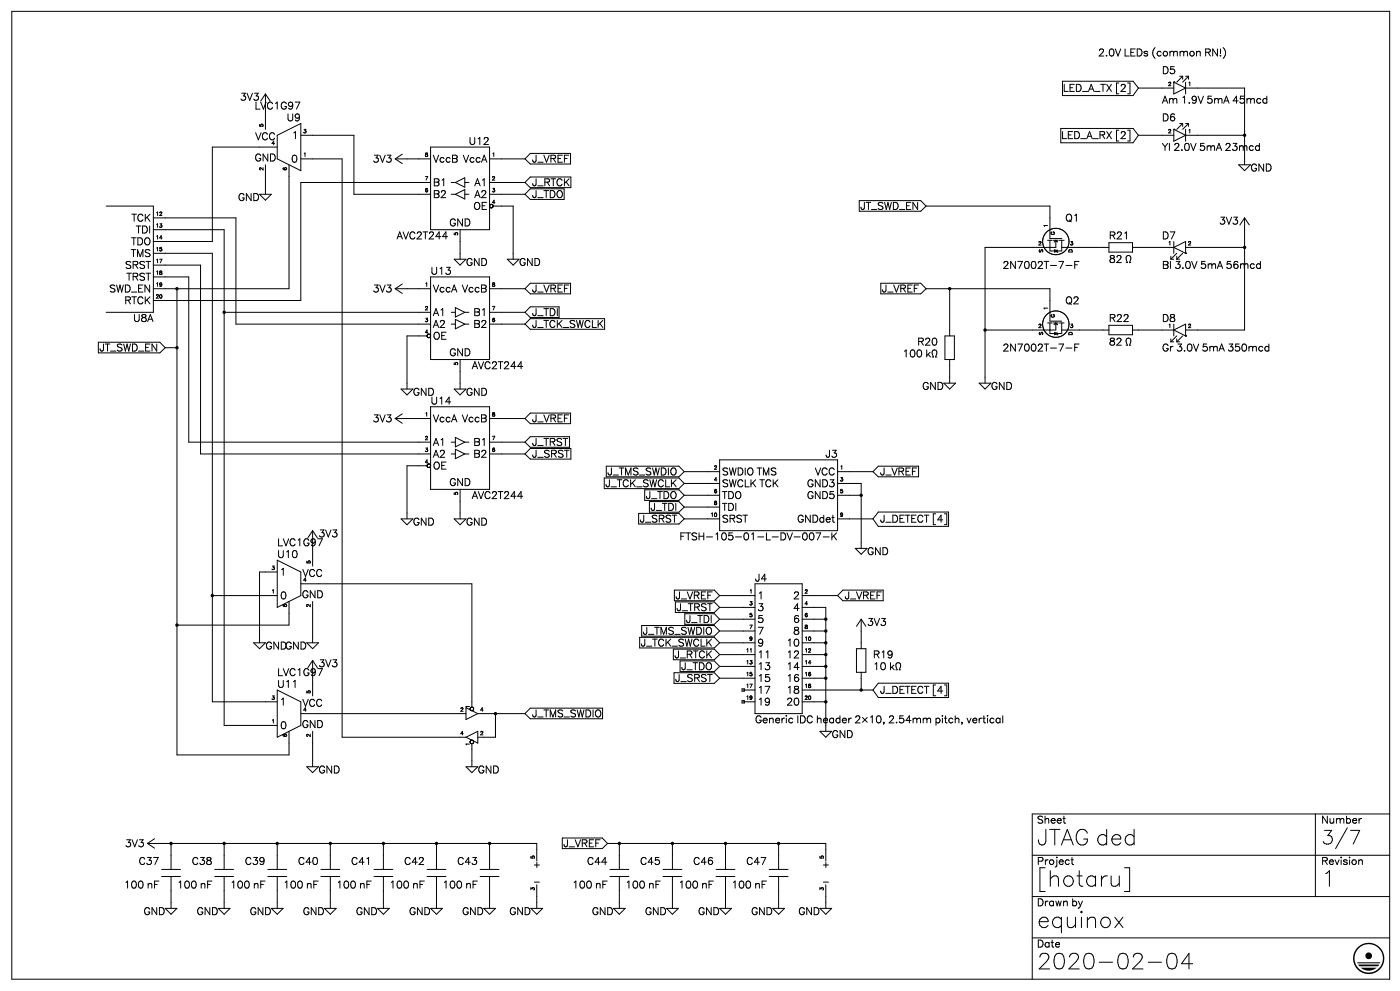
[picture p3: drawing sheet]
<svg xmlns="http://www.w3.org/2000/svg" width="297mm" height="210mm" viewBox="0 0 297 210" stroke-linecap="round" stroke-linejoin="round" font-family="sans-serif">
<g fill="none" stroke="#000" stroke-width=".21">
<path d="M2.5 2.4h292v205h-292zM56.3 19.9v7.5M56.3 19.9l-1.1 1.5M56.3 19.9l.9 1.5M225.2 17.2h14.9l1.1 1.5M241.2 18.7h7.5M241.2 18.7l-1.1 1.5h-14.9M248.7 17.4h.1M248.7 17.4v2.5l2.6-1.2M248.7 17.4l2.6 1.3M250 16.2h.6M250.6 16.2v.6"/>
<path d="M250.6 16.2l-1.2 1.2M251.3 17.4v2.5M251.3 16.2h.6M251.3 18.7h12.5v16.2M251.9 16.2v.6M251.9 16.2l-1.3 1.2M56.3 34.9v6.3M58.7 28.7l5.1-2.5v10l-5.1-2.5zM58.7 31.2h-13.7v20h-12.5M61.2 34.9v26.3h-28.7M63.8 28.7h11.2v12.5h16.2M63.8 33.7h8.7v122.5h26.2"/>
<path d="M83.8 33.7h7.4M83.8 33.7l1.5 1M85.3 32.7l-1.5 1M91.2 38.7h-27.4v25h-31.3M91.2 31.2h12.5v17.5h-12.5zM95.6 38.7h.9M96.5 38.7l2-1v2zM98.5 38.7h.9M103.7 38.7h7.5M103.7 33.7h7.5M111.2 33.7l1.2 1h8.5M111.2 38.7l1.2 1h8.6"/>
<path d="M119.6 40h-7.2l-1.2 1.2M120.9 32.5h-8.5l-1.2 1.2M121 37.5h-8.6l-1.2 1.2M224.8 27.2h15.3l1.1 1.5M241.2 28.7h7.5M241.2 28.7l-1.1 1.5h-15.3M248.7 27.4h.1M248.7 27.4v2.5l2.6-1.2M248.7 27.4l2.6 1.3M250 26.2h.6M250.6 26.2l-1.2 1.2M250.6 26.2v.6"/>
<path d="M251.3 26.2h.6M251.3 27.4v2.5M251.3 28.7h12.5M251.9 26.2l-1.3 1.2M251.9 26.2v.6M262.5 34.9h2.5l-1.2 1.3zM22.5 43.7h10v22.5h-10M32.5 53.7h12.5v95h13.7M32.5 48.7h15v105h11.2M32.5 56.2h10v40h48.7M32.5 58.7h7.5v35h51.2M32.5 46.2h17.5v22.5h41.2"/>
<path d="M55 41.2h2.5l-1.2 1.2zM91.2 58.7h12.5v17.5h-12.5zM95.6 41.2h.9M96.3 54.9h2.4l-1.2 1.3zM96.5 41.2l2-1v2zM97.5 48.7v6.2M98.5 41.2h.9M103.7 41.2h7.5M103.8 43.8l.2 .2M104 44h.1M104.1 44h.1M104.2 44h-.1"/>
<path d="M104.2 44h.1M104.3 44h-.1M104.3 44h.1M104.4 43.9l-.1 .1M104.4 43.9h.1M104.5 43.8l-.1 .1M104.5 43.7h4.3v11.2M107.5 54.9h2.5l-1.2 1.3zM111.2 41.2l1.2 1h7.2M120.9 60h-8.5l-1.2 1.2M182.1 42.5h13l1.1 1.2M186.7 60h8.4l1.1 1.2"/>
<path d="M196.2 43.7h26.3v6.8h2.5M196.2 43.7l-1.1 1h-13M213.4 56.2l-.7 .7h1M213.5 55.4h-.5l-.2 .3M222 50.9h1M222 48.9a2.8 2.8 0 0 0-.2 4.2 2.8 2.8 0 0 0 4.1-.2M222.1 48.9a2.8 2.8 0 0 1 4.2 1M222.5 50.9v2.3h2.5v-2.3M223.3 50.9h.9M223.5 52.9l.5 .3-.5 .2zM223.8 51.2h.1M223.8 50.9v1.5h-15.1v28.8"/>
<path d="M223.8 50.9l-.4 .4M223.8 50.9l.3 .4M224 53.4h.1M224 52.9v.5M224.5 50.9h1M225 52.4h10M226.1 52.7l-.1 .1M226.2 49.9l.3 1.2M235 51.4h5v2h-5zM238.6 55.6h.3a1.15 1.15 0 0 1 0-1.4l.3-.1a.62 .62 0 0 1 .4 1l-.2 .5h.2M240 52.4h8.7M248.7 52.4l2.6-1.2v2.5"/>
<path d="M248.7 51.2v2.5M248.7 52.4l2.6 1.3M249.4 53.7l-1.3 1.2v-.6M250.6 53.7l-1.2 1.2v-.6M251.3 53.7h.1M251.3 52.4h12.5M263.8 46.2v23.7h-12.5M263.8 46.2l-1.1 1.5M263.8 46.2l.9 1.5M20.8 72.5h13.1l1.1 1.2M35 73.7h2.5M35 73.7l-1.1 1h-13.1"/>
<path d="M37.5 61.2v98.7h23.7v-5M47.5 66.2h43.7M83.8 61.2h7.4M83.8 61.2l1.5 1M85.3 60.2l-1.5 1M90.5 71.2h-4.3v11.2M90.5 71.3l.1 .1M90.6 71.4h.1M90.6 71.4l.1 .1M90.7 71.5h.1M90.8 71.5h.1M90.9 71.5h.1"/>
<path d="M91 71.5h-.1M95.6 68.7h.9M95.6 66.2h.9M96.5 65.2l2 1-2 1zM96.5 67.7l2 1-2 1zM97.5 76.2v6.2M98.5 68.7h.9M98.5 66.2h.9M103.7 68.7h7.5M103.7 66.2h7.5M103.7 61.2h7.5M111.2 61.2l1.2 1h8.5"/>
<path d="M111.2 66.2l1.2 1h6.1M111.2 68.7l1.2 1h15.7M118.5 65h-6.1l-1.2 1.2M128.1 67.5h-15.7l-1.2 1.2M196.2 61.2h26.3v6.8h2.5M196.2 61.2l-1.1 1h-8.4M196.7 75l.5 .6M197.1 74.6l-.7 .7M197.7 74.2a1 1 0 0 0 .1 1.4h-.3M198.3 74.2a1 1 0 0 1 0 1.4h.2M200.3 71.2h1.9v5h-1.9zM201.2 61.2v10"/>
<path d="M201.2 76.2v5M213.4 73.7l-.7 .7h1M213.5 72.9h-.5l-.2 .3M222 68.4h1M222.5 68.4v2.3h2.5v-2.3M223.3 68.4h.9M223.5 70.4l.5 .3-.5 .2zM223.8 68.7h.1M223.8 68.4v1.5h-15.1M223.8 68.4l-.4 .4M223.8 68.4l.3 .4M224 70.9h.1"/>
<path d="M224 70.4v.5M224.5 68.4h1M225 69.9h10M226.2 69.9v.1M226.2 67.4l.3 .9M226.3 67.4a2.8 2.8 0 0 0-4.2-1 2.8 2.8 0 0 0-.4 4.2 2.8 2.8 0 0 0 4.2-.2M235 68.9h5v2h-5zM238.6 73.1h.3a1.15 1.15 0 0 1 0-1.4l.3-.1a.62 .62 0 0 1 .4 1l-.2 .5h.2M240 69.9h8.7M248.7 69.9l2.6-1.2v2.5M248.7 68.7v2.5M248.7 69.9l2.6 1.3"/>
<path d="M249.4 71.2l-1.3 1.2v-.6M250.6 71.2l-1.2 1.2v-.6M251.3 71.2h.1M83.8 88.7h7.4M83.8 88.7l1.5 1M85 82.4h2.5l-1.3 1.3zM85.3 87.7l-1.5 1M90.5 98.7h-4.3v11.2M90.6 98.9h.1M90.6 98.9l.1 .1M90.7 99h.1M90.8 99h.1"/>
<path d="M90.9 99h.1M91 99h-.1M91.2 86.2h12.5v17.5h-12.5zM95.6 96.2h.9M95.6 93.7h.9M96.3 82.4h2.4l-1.2 1.3zM96.5 92.7l2 1-2 1zM96.5 95.2l2 1-2 1zM98.5 96.2h.9M98.5 93.7h.9M103.7 96.2h7.5M103.7 93.7h7.5"/>
<path d="M103.7 88.7h7.5M111.2 96.2l1.2 1h8.6M111.2 88.7l1.2 1h8.5M111.2 93.7l1.2 1h8.3M120.7 92.5h-8.3l-1.2 1.2M120.9 87.5h-8.5l-1.2 1.2M121 95h-8.6l-1.2 1.2M128.5 98.7h15.4l1.1 1.2M145 99.9h7.5M145 99.9l-1.1 1.1h-15.4M152.5 97.4h25v15h-25zM177.5 99.9h7.5"/>
<path d="M185 99.9l1.1 1.1h8.6M194.7 98.7h-8.6l-1.1 1.2M200 81.2h2.5l-1.3 1.2zM207.5 81.2h2.5l-1.3 1.2zM58.7 118.7l5.1 2.5v5l-5.1 2.5zM66.2 112.4v7.5M66.2 112.4l-.9 1.5M66.2 112.4l1.1 1.5M85 109.9h2.5l-1.3 1.3zM96.3 109.9h2.4l-1.2 1.3zM97.5 103.7v6.2M128.1 101.2h15.8l1.1 1.2"/>
<path d="M135.3 108.7h8.6l1.1 1.2M136.6 103.7h7.3l1.1 1.2M137.6 106.2h6.3l1.1 1.2M144.3 113.6h.6M145 104.9h7.5M145 109.9h7.5M145 107.4h7.5M145 102.4h7.5M145 104.9l-1.1 1.1h-7.3M145 109.9l-1.1 1.1h-8.6M145 107.4l-1.1 1.1h-6.3M145 102.4l-1.1 1.1h-15.8"/>
<path d="M145.2 112.9h-.9v1.5M145.4 112.9h1M145.9 112.9v1.5M147.6 113.1l-.3-.2-.7 .2 .2 .3 .8 .4v.4l-.3 .2-.7-.2M148.1 113.6h1M148.1 112.9v1.5M177.5 104.9h5M177.5 109.9h7.5M177.5 102.4h5v13.8M181.3 116.2h2.4l-1.2 1.2zM185 109.9l1.1 1.6h14.9M201 108.5h-14.9l-1.1 1.4"/>
<path d="M45 126.2h13.7M53.7 136.2h2.6l-1.3 1.2zM58.7 121.2h-3.7v15M61.2 127.4v5h-23.7M63.8 123.7h36.2v26.1M65 136.2h2.5l-1.3 1.2zM66.2 127.4v8.8M66.2 139.9v7.5M66.2 139.9l-.9 1.5M66.2 139.9l1.1 1.5M135.6 135h15.8l1.1 1.2M136 132.5h15.4l1.1 1.2"/>
<path d="M142.7 137.5h8.7l1.1 1.2M142.9 125h8.5l1.1 1.2M143.1 127.5h8.3l1.1 1.2M144.1 140h7.3l1.1 1.2M145.1 130h6.3l1.1 1.2M152.5 136.2h7.5M152.5 133.7h7.5M152.5 126.2h7.5M152.5 128.7h7.5M152.5 138.7h7.5M152.5 131.2h7.5M152.5 126.2l-1.1 1h-8.5"/>
<path d="M152.5 128.7l-1.1 1h-8.3M152.5 131.2l-1.1 1h-6.3M152.5 138.7l-1.1 1h-8.7M152.5 133.7l-1.1 1h-15.4M152.5 136.2l-1.1 1h-15.8M160 123.7h10v27.5h-10zM170 136.2h5M170 133.7h5M170 126.2h7.5M170 128.7h5v26.2M170 138.7h5M170 131.2h5"/>
<path d="M177.5 126.2l1.1 1h8.6M181.5 137.4h2v5h-2zM182.5 131.2v6.2M182.5 131.2l-1 1.5M182.5 131.2l1 1.5M187.2 125h-8.6l-1.1 1.2M58.7 146.2l5.1 2.5v5l-5.1 2.5zM63.8 151.2h34.9M66.2 154.9v7.5M98.7 149.9l2.6 1.3-2.6 1.2zM98.7 156.2l2.6-1.3v2.5zM99.6 157.2h.1"/>
<path d="M99.6 157.1v.1M99.6 150.2v.1M99.6 157.2v.1M99.6 150.3l.1 .1M99.6 157.3l.1 .1M99.6 157v.1M99.7 150l-.1 .2M99.7 157h-.1M99.7 150h.1M99.7 149.9v.1M99.7 156.9v.1M99.7 149.9h.1"/>
<path d="M99.7 150.4h.1M99.7 157.4h.1M99.7 156.9h.1M99.7 150.4l.1 .1M99.7 157.4l.2 .1M99.8 149.8l-.1 .1M99.8 150.5h.1M99.8 156.8l-.1 .1M99.8 149.8h.1M99.8 156.8h.1M99.9 150.5h.1M99.9 157.5h.1"/>
<path d="M99.9 156.8h-.1M99.9 156.8h.1M100 149.8h-.2M100 149.8h.1M100 157.5v4.9M100 156.8h-.1M100 156.8h.1M100 150.5h.1M100 149.8h.2M100 157.5h.1M100.1 150.5h-.1M100.1 156.8h.1"/>
<path d="M100.1 157.5h-.1M100.1 150.5h.1M100.1 157.5h.1M100.2 150.5h-.1M100.2 149.8h.1M100.2 156.8h.1M100.2 150.5h.1M100.2 149.8l.1 .1M100.2 156.8l.1 .1M100.3 150.4l-.1 .1M100.3 157.4l-.2 .1M100.3 150.4h.1"/>
<path d="M100.3 149.9h.1M100.3 156.9h.1M100.3 157.4h.1M100.3 149.9v.1M100.3 156.9v.1M100.3 150h.1M100.3 150l.1 .2M100.3 157h.1M100.4 150.3l-.1 .1M100.4 157v.1M100.4 157.3l-.1 .1M100.4 150.2v.1"/>
<path d="M100.4 157.2v.1M100.4 157.1v.1M100.4 157.2h.1M101.3 151.2h9.9M105 151.2v5h-2.5M111.2 151.2l1.2 1h15.3M127.7 150h-15.3l-1.2 1.2M142.8 142.5h8.6l1.1 1.2M152.5 143.7h7.5M152.5 141.2h7.5M152.5 141.2l-1.1 1h-7.3M152.5 143.7l-1.1 1h-8.6"/>
<path d="M157.2 145.9h.5v.5h-.5zM157.2 148.4h.5v.5h-.5zM157.5 148.7h2.5M157.5 146.2h2.5M170 148.7h5M170 143.7h5M170 146.2h15M170 141.2h5M173.8 154.9h2.4l-1.2 1.3zM182.5 142.4v3.8M185 146.2l1.1 1.5h14.9M190.1 140.4h.3a.62 .62 0 0 1 .4 1l-.2 .5h.3"/>
<path d="M201 144.7h-14.9l-1.1 1.5M31.3 178.7h82.5v3.7M31.3 178.7l1.5 1M32.8 177.7l-1.5 1M36.3 178.7v5.5M47.5 178.7v5.5M58.7 178.7v5.5M65 162.4h2.5l-1.3 1.3zM70 178.7v5.5M81.3 178.7v5.5M92.5 178.7v5.5M98.7 162.4h2.6l-1.3 1.3z"/>
<path d="M103.7 178.7v5.5M119.2 177.5h8.4l1.2 1.2M128.8 178.7h46.2v3.7M128.8 178.7l-1.2 1h-8.4M131.2 178.7v5.5M142.5 178.7v5.5M153.8 178.7v5.5M165 178.7v5.5M278.7 172.4v17.5M286.2 175.9h1.9l-1.3 2.9M294.5 172.4h-75.7v35M34.3 184.2h3.9"/>
<path d="M34.3 185.7h3.9M35 192.4h2.5l-1.2 1.3zM36.3 185.7v6.7M45.5 184.2h4M45.5 185.7h4M46.2 192.4h2.6l-1.3 1.3zM47.5 185.7v6.7M56.7 184.2h4.1M56.7 185.7h4.1M57.5 192.4h2.5l-1.3 1.3zM58.7 185.7v6.7M68 184.2h4"/>
<path d="M68 185.7h4M68.8 192.4h2.5l-1.3 1.3zM70 185.7v6.7M79.3 184.2h3.9M79.3 185.7h3.9M80 192.4h2.5l-1.2 1.3zM81.3 185.7v6.7M90.5 184.2h4M90.5 185.7h4M91.2 192.4h2.5l-1.2 1.3zM92.5 185.7v6.7M101.7 184.2h4.1"/>
<path d="M101.7 185.7h4.1M102.5 192.4h2.5l-1.3 1.3zM103.7 185.7v6.7M112.5 192.4h2.5l-1.2 1.3zM113.2 186.8h1.1M113.8 187.4v5M129.3 184.2h4M129.3 185.7h4M130 192.4h2.5l-1.3 1.3zM131.2 185.7v6.7M140.5 184.2h4M140.5 185.7h4"/>
<path d="M141.3 192.4h2.4l-1.2 1.3zM142.5 185.7v6.7M151.7 184.2h4M151.7 185.7h4M152.5 192.4h2.5l-1.2 1.3zM153.8 185.7v6.7M163 184.2h4M163 185.7h4M163.7 192.4h2.6l-1.3 1.3zM165 185.7v6.7M173.8 192.4h2.4l-1.2 1.3zM174.5 186.8h1.1"/>
<path d="M175 187.4v5M218.8 189.9h75.7M218.8 181.2h75.7M218.8 198.7h75.7M238.3 183.8h1.1v5h-1.1M247.7 202.1a1.07 1.07 0 0 1 1.6 .5 2.72 2.72 0 0 1-.3 2.5l-.5 .1-.8-.1M252.8 204.1h-2.4l1.6-2.2v3.3"/>
</g>
<g fill="#000">
<path d="M287.7 200.7a3.3 3.3 0 0 1 2.4-1v.3a3 3 0 0 0-2.8 4.3 3 3 0 0 0 5.1 .5 3 3 0 0 0-1.7-4.8h-.6v-.3a3.3 3.3 0 0 1 3.2 4.2 3.3 3.3 0 0 1-4.9 2 3.3 3.3 0 0 1-.7-5.2zM288.4 205h3.3a2.59 2.59 0 0 1-3.3 0zM287.8 204.3h4.5l-.3 .4h-3.9zM287.6 203.8h4.9l-.1 .2h-4.7z"/>
<circle cx="290.1" cy="202.4" r=".71"/>
</g>
<g fill="none" stroke="#000" stroke-width=".75">
<path d="M263.8 28.7h.1M263.8 52.4h.1M37.5 61.2h.1M37.5 73.7h.1M47.5 66.2h.1M201.2 61.2h.1M208.7 69.9h.1M182.5 104.9h.1M37.5 132.4h.1M45 126.2h.1M175 131.2h.1M175 133.7h.1"/>
<path d="M175 136.2h.1M175 138.7h.1M105 151.2h.1M175 141.2h.1M175 143.7h.1M175 148.7h.1M182.5 146.2h.1M36.3 178.7h.1M47.5 178.7h.1M58.7 178.7h.1M70 178.7h.1M81.3 178.7h.1"/>
<path d="M92.5 178.7h.1M103.7 178.7h.1M131.2 178.7h.1M142.5 178.7h.1M153.8 178.7h.1M165 178.7h.1"/>
</g>
<g font-size="5.3">
<text x="219.4" y="179.1">JTAG ded</text>
<text x="219.4" y="187.9">[hotaru]</text>
<text x="279.8" y="187.9">1</text>
<text x="219.4" y="196.7">equinox</text>
<text x="219.4" y="205.6">2020-02-04</text>
</g>
<text font-size="4.6" x="279.8" y="178.9">3/7</text>
<g font-size="2.4">
<text x="232.1" y="12">2.0V LEDs (common RN!)</text>
<text x="246.2" y="15.9">D5</text>
<text x="50.4" y="21.6">3V3</text>
<text x="52.9" y="23.3">LVC1G97</text>
<text x="224.4" y="19.4">LED_A_TX [2]</text>
<text x="246.2" y="21.9">Am 1.9V 5mA 45mcd</text>
<text x="53.6" y="29.7">VCC</text>
<text x="60.7" y="25.8">U9</text>
<text x="61.7" y="29.7">1</text>
<text x="224" y="29.7">LED_A_RX [2]</text>
<text x="246.2" y="25.8">D6</text>
<text x="53.3" y="34.3">GND</text>
<text x="61.7" y="34.6">0</text>
<text x="78.7" y="34.6">3V3</text>
<text x="91.7" y="34.6">VccBVccA</text>
<text x="99.1" y="30.7">U12</text>
<text x="112.5" y="34.6">J_VREF</text>
<text x="246.2" y="32.1">Yl 2.0V 5mA 23mcd</text>
<text x="91.7" y="39.6">B1</text>
<text x="100.2" y="39.6">A1</text>
<text x="112.5" y="39.6">J_RTCK</text>
<text x="264.9" y="36.4">GND</text>
<text x="27.2" y="47">TCK</text>
<text x="49.4" y="42.7">GND</text>
<text x="91.7" y="42">B2</text>
<text x="99.5" y="44.5">OE</text>
<text x="100.2" y="42">A2</text>
<text x="112.5" y="42">J_TDO</text>
<text x="180.3" y="44.5">JT_SWD_EN</text>
<text x="225.4" y="47">Q1</text>
<text x="257.9" y="47.7">3V3</text>
<text x="26.8" y="51.9">TDO</text>
<text x="27.9" y="49.4">TDI</text>
<text x="83.3" y="50.8">AVC2T244</text>
<text x="94.5" y="48">GND</text>
<text x="234.9" y="50.8">R21</text>
<text x="246.2" y="50.8">D7</text>
<text x="25.4" y="57.2">SRST</text>
<text x="25.4" y="59.7">TRST</text>
<text x="26.8" y="54.7">TMS</text>
<text x="91" y="58.3">U13</text>
<text x="98.4" y="56.5">GND</text>
<text x="109.7" y="56.5">GND</text>
<text x="214.1" y="57.2">2N7002T-7-F</text>
<text x="234.9" y="55.8">82</text>
<text x="246.2" y="57.2">Bl 3.0V 5mA 56mcd</text>
<text x="21.5" y="62.1">SWD_EN</text>
<text x="25.4" y="64.6">RTCK</text>
<text x="78.7" y="62.1">3V3</text>
<text x="91.7" y="62.1">VccAVccB</text>
<text x="112.5" y="62.1">J_VREF</text>
<text x="185.6" y="62.1">J_VREF</text>
<text x="225.4" y="64.6">Q2</text>
<text x="27.5" y="68.5">U8A</text>
<text x="91.7" y="69.5">A2</text>
<text x="91.7" y="67.1">A1</text>
<text x="100.2" y="69.5">B2</text>
<text x="100.2" y="67.1">B1</text>
<text x="112.5" y="67.1">J_TDI</text>
<text x="112.5" y="69.5">J_TCK_SWCLK</text>
<text x="234.9" y="68.5">R22</text>
<text x="246.2" y="68.5">D8</text>
<text x="19" y="74.5">JT_SWD_EN</text>
<text x="91.7" y="72">OE</text>
<text x="94.5" y="75.5">GND</text>
<text x="190.1" y="75.9">100 k</text>
<text x="194" y="73.4">R20</text>
<text x="214.1" y="74.5">2N7002T-7-F</text>
<text x="234.9" y="73.4">82</text>
<text x="246.2" y="74.5">Gr 3.0V 5mA 350mcd</text>
<text x="99.8" y="78.4">AVC2T244</text>
<text x="194.4" y="82.6">GND</text>
<text x="209.9" y="82.6">GND</text>
<text x="78.7" y="89.7">3V3</text>
<text x="87.5" y="84">GND</text>
<text x="91" y="85.8">U14</text>
<text x="91.7" y="89.7">VccAVccB</text>
<text x="98.4" y="84">GND</text>
<text x="112.5" y="89.7">J_VREF</text>
<text x="91.7" y="94.6">A1</text>
<text x="100.2" y="94.6">B1</text>
<text x="112.5" y="94.6">J_TRST</text>
<text x="91.7" y="97.1">A2</text>
<text x="91.7" y="99.5">OE</text>
<text x="100.2" y="97.1">B2</text>
<text x="112.5" y="97.1">J_SRST</text>
<text x="126.3" y="100.9">J_TMS_SWDIO</text>
<text x="152.8" y="100.9">SWDIO TMS</text>
<text x="171.8" y="100.9">VCC</text>
<text x="174.6" y="97.1">J3</text>
<text x="186.3" y="100.9">J_VREF</text>
<text x="94.5" y="103.1">GND</text>
<text x="99.8" y="105.9">AVC2T244</text>
<text x="126.3" y="103.4">J_TCK_SWCLK</text>
<text x="135.8" y="105.9">J_TDO</text>
<text x="152.8" y="105.9">TDO</text>
<text x="152.8" y="103.4">SWCLK TCK</text>
<text x="170" y="105.9">GND5</text>
<text x="170" y="103.4">GND3</text>
<text x="67.4" y="114">3V3</text>
<text x="87.5" y="111.5">GND</text>
<text x="98.4" y="111.5">GND</text>
<text x="134.4" y="110.8">J_SRST</text>
<text x="136.9" y="108.3">J_TDI</text>
<text x="152.8" y="108.3">TDI</text>
<text x="152.8" y="110.8">SRST</text>
<text x="168.3" y="110.8">GNDdet</text>
<text x="186.3" y="110.8">J_DETECT [4]</text>
<text x="58.6" y="115.8">LVC1G97</text>
<text x="58.6" y="118.2">U10</text>
<text x="149.2" y="114.7">FTSH-105-01-L-DV-007-K</text>
<text x="183.4" y="117.9">GND</text>
<text x="58.9" y="122.1">1</text>
<text x="63.5" y="122.5">VCC</text>
<text x="159.8" y="123.2">J4</text>
<text x="59.3" y="127">0</text>
<text x="63.5" y="126.7">GND</text>
<text x="141.8" y="127">J_VREF</text>
<text x="142.2" y="129.5">J_TRST</text>
<text x="144.3" y="132">J_TDI</text>
<text x="160.2" y="132">5</text>
<text x="160.2" y="129.5">3</text>
<text x="160.2" y="127">1</text>
<text x="167.9" y="127">2</text>
<text x="167.9" y="129.5">4</text>
<text x="167.9" y="132">6</text>
<text x="178.9" y="127">J_VREF</text>
<text x="56.1" y="137.6">GND</text>
<text x="59.6" y="137.6">GND</text>
<text x="133.7" y="134.5">J_TMS_SWDIO</text>
<text x="133.7" y="136.9">J_TCK_SWCLK</text>
<text x="160.2" y="136.9">9</text>
<text x="160.2" y="134.5">7</text>
<text x="166.5" y="136.9">10</text>
<text x="167.9" y="134.5">8</text>
<text x="183.4" y="132.7">3V3</text>
<text x="58.6" y="143.3">LVC1G97</text>
<text x="67.4" y="141.5">3V3</text>
<text x="141.8" y="139.7">J_RTCK</text>
<text x="143.2" y="142.2">J_TDO</text>
<text x="160.2" y="142.2">13</text>
<text x="160.2" y="139.7">11</text>
<text x="166.5" y="139.7">12</text>
<text x="166.5" y="142.2">14</text>
<text x="184.9" y="142.2">10 k</text>
<text x="184.9" y="139.7">R19</text>
<text x="58.6" y="145.7">U11</text>
<text x="58.9" y="149.6">1</text>
<text x="63.5" y="150">VCC</text>
<text x="141.8" y="144.7">J_SRST</text>
<text x="160.2" y="147.2">17</text>
<text x="160.2" y="144.7">15</text>
<text x="160.2" y="149.6">19</text>
<text x="166.5" y="144.7">16</text>
<text x="166.5" y="149.6">20</text>
<text x="166.5" y="147.2">18</text>
<text x="186.3" y="147.2">J_DETECT [4]</text>
<text x="59.3" y="154.6">0</text>
<text x="63.5" y="154.2">GND</text>
<text x="112.5" y="152.1">J_TMS_SWDIO</text>
<text x="159.8" y="153.5">Generic IDC header 2×10, 2.54mm pitch, vertical</text>
<text x="176" y="156.3">GND</text>
<text x="67.4" y="164.1">GND</text>
<text x="101.2" y="164.1">GND</text>
<text x="26.1" y="179.6">3V3</text>
<text x="118.2" y="179.6">J_VREF</text>
<text x="219.4" y="174.7">Sheet</text>
<text x="279.8" y="174.7">Number</text>
<text x="29.3" y="183.5">C37</text>
<text x="40.6" y="183.5">C38</text>
<text x="51.5" y="183.5">C39</text>
<text x="62.8" y="183.5">C40</text>
<text x="74.1" y="183.5">C41</text>
<text x="85.4" y="183.5">C42</text>
<text x="96.7" y="183.5">C43</text>
<text x="124.2" y="183.5">C44</text>
<text x="135.5" y="183.5">C45</text>
<text x="146.8" y="183.5">C46</text>
<text x="158" y="183.5">C47</text>
<text x="219.4" y="183.5">Project</text>
<text x="279.8" y="183.5">Revision</text>
<text x="26.1" y="188.4">100 nF</text>
<text x="37.4" y="188.4">100 nF</text>
<text x="48.7" y="188.4">100 nF</text>
<text x="60" y="188.4">100 nF</text>
<text x="71.3" y="188.4">100 nF</text>
<text x="82.2" y="188.4">100 nF</text>
<text x="93.5" y="188.4">100 nF</text>
<text x="121" y="188.4">100 nF</text>
<text x="132.3" y="188.4">100 nF</text>
<text x="143.6" y="188.4">100 nF</text>
<text x="154.9" y="188.4">100 nF</text>
<text x="219.4" y="192">Drawn by</text>
<text x="29.6" y="194.1">GND</text>
<text x="40.6" y="194.1">GND</text>
<text x="51.9" y="194.1">GND</text>
<text x="63.1" y="194.1">GND</text>
<text x="74.4" y="194.1">GND</text>
<text x="85.7" y="194.1">GND</text>
<text x="97" y="194.1">GND</text>
<text x="106.9" y="194.1">GND</text>
<text x="124.5" y="194.1">GND</text>
<text x="135.8" y="194.1">GND</text>
<text x="147.1" y="194.1">GND</text>
<text x="158.4" y="194.1">GND</text>
<text x="168.3" y="194.1">GND</text>
<text x="219.4" y="200.8">Date</text>
</g>
<g font-size="2">
<text x="112.9" y="184.1">+</text>
<text x="173.9" y="184.1">+</text>
</g>
<g font-size="1.2">
<text x="247.3" y="18.4">2</text>
<text x="251.5" y="18.4">1</text>
<text x="55.4" y="27.2" transform="rotate(-90 55.4 27.2)">5</text>
<text x="64.2" y="28.2">3</text>
<text x="247.3" y="28.2">2</text>
<text x="251.5" y="28.2">1</text>
<text x="57.5" y="30.7">4</text>
<text x="64.2" y="33.2">1</text>
<text x="90" y="33.2">8</text>
<text x="104.1" y="33.2">1</text>
<text x="55.4" y="36.3" transform="rotate(-90 55.4 36.3)">2</text>
<text x="60.7" y="36.3" transform="rotate(-90 60.7 36.3)">6</text>
<text x="90" y="40.9">6</text>
<text x="90" y="38.5">7</text>
<text x="104.1" y="40.9">3</text>
<text x="104.1" y="38.5">2</text>
<text x="32.8" y="45.9">12</text>
<text x="104.1" y="43.4">4</text>
<text x="32.8" y="53.3">15</text>
<text x="32.8" y="50.8">14</text>
<text x="32.8" y="48.4">13</text>
<text x="96.7" y="50.1" transform="rotate(-90 96.7 50.1)">5</text>
<text x="219.8" y="52.2">2</text>
<text x="220.9" y="53.6" transform="rotate(-90 220.9 53.6)">S</text>
<text x="221.9" y="48.3" transform="rotate(-90 221.9 48.3)">1</text>
<text x="223.3" y="50.1" transform="rotate(-90 223.3 50.1)">G</text>
<text x="226.5" y="52.2">3</text>
<text x="227.2" y="54" transform="rotate(-90 227.2 54)">D</text>
<text x="247.3" y="52.2">1</text>
<text x="251.5" y="52.2">2</text>
<text x="32.8" y="55.8">17</text>
<text x="32.8" y="58.2">18</text>
<text x="32.8" y="60.7">19</text>
<text x="32.8" y="63.2">20</text>
<text x="90" y="60.7">1</text>
<text x="90" y="66">2</text>
<text x="104.1" y="60.7">8</text>
<text x="104.1" y="66">7</text>
<text x="221.9" y="66" transform="rotate(-90 221.9 66)">1</text>
<text x="90" y="68.5">3</text>
<text x="90" y="70.9">4</text>
<text x="104.1" y="68.5">6</text>
<text x="219.8" y="69.5">2</text>
<text x="220.9" y="71.3" transform="rotate(-90 220.9 71.3)">S</text>
<text x="223.3" y="67.7" transform="rotate(-90 223.3 67.7)">G</text>
<text x="226.5" y="69.5">3</text>
<text x="227.2" y="71.3" transform="rotate(-90 227.2 71.3)">D</text>
<text x="247.3" y="69.5">1</text>
<text x="251.5" y="69.5">2</text>
<text x="96.7" y="77.6" transform="rotate(-90 96.7 77.6)">5</text>
<text x="90" y="88.2">1</text>
<text x="104.1" y="88.2">8</text>
<text x="90" y="96">3</text>
<text x="90" y="93.2">2</text>
<text x="104.1" y="96">6</text>
<text x="104.1" y="93.2">7</text>
<text x="90" y="98.4">4</text>
<text x="151" y="102">4</text>
<text x="151" y="99.5">2</text>
<text x="177.8" y="99.5">1</text>
<text x="177.8" y="102">3</text>
<text x="96.7" y="105.1" transform="rotate(-90 96.7 105.1)">5</text>
<text x="151" y="104.4">6</text>
<text x="151" y="106.9">8</text>
<text x="177.8" y="104.4">5</text>
<text x="150.6" y="109.7">10</text>
<text x="177.8" y="109.7">9</text>
<text x="65.6" y="119.6" transform="rotate(-90 65.6 119.6)">5</text>
<text x="57.5" y="120.7">3</text>
<text x="57.5" y="126">1</text>
<text x="64.2" y="123.5">4</text>
<text x="158.7" y="126">1</text>
<text x="170.4" y="126">2</text>
<text x="60.7" y="128.8" transform="rotate(-90 60.7 128.8)">6</text>
<text x="65.6" y="128.8" transform="rotate(-90 65.6 128.8)">2</text>
<text x="158.7" y="130.9">5</text>
<text x="158.7" y="128.4">3</text>
<text x="170.4" y="128.4">4</text>
<text x="170.4" y="130.9">6</text>
<text x="158.7" y="135.8">9</text>
<text x="158.7" y="133.4">7</text>
<text x="170.4" y="133.4">8</text>
<text x="170.4" y="135.8">10</text>
<text x="158" y="143.3">15</text>
<text x="158" y="140.8">13</text>
<text x="158" y="138.3">11</text>
<text x="170.4" y="143.3">16</text>
<text x="170.4" y="138.3">12</text>
<text x="170.4" y="140.8">14</text>
<text x="57.5" y="148.2">3</text>
<text x="65.6" y="147.1" transform="rotate(-90 65.6 147.1)">5</text>
<text x="158" y="145.7">17</text>
<text x="158" y="148.2">19</text>
<text x="170.4" y="148.2">20</text>
<text x="170.4" y="145.7">18</text>
<text x="57.5" y="153.5">1</text>
<text x="64.2" y="150.7">4</text>
<text x="97.4" y="150.7">2</text>
<text x="97.4" y="156">4</text>
<text x="99.2" y="150.3" transform="rotate(-90 99.2 150.3)">1</text>
<text x="101.6" y="150.7">4</text>
<text x="101.6" y="156">2</text>
<text x="60.7" y="156.3" transform="rotate(-90 60.7 156.3)">6</text>
<text x="65.6" y="156.3" transform="rotate(-90 65.6 156.3)">2</text>
<text x="99.2" y="158" transform="rotate(-90 99.2 158)">1</text>
<text x="112.9" y="182" transform="rotate(-90 112.9 182)">5</text>
<text x="174.3" y="182" transform="rotate(-90 174.3 182)">5</text>
<text x="112.9" y="188.7" transform="rotate(-90 112.9 188.7)">3</text>
<text x="174.3" y="188.7" transform="rotate(-90 174.3 188.7)">3</text>
</g>
</svg>
